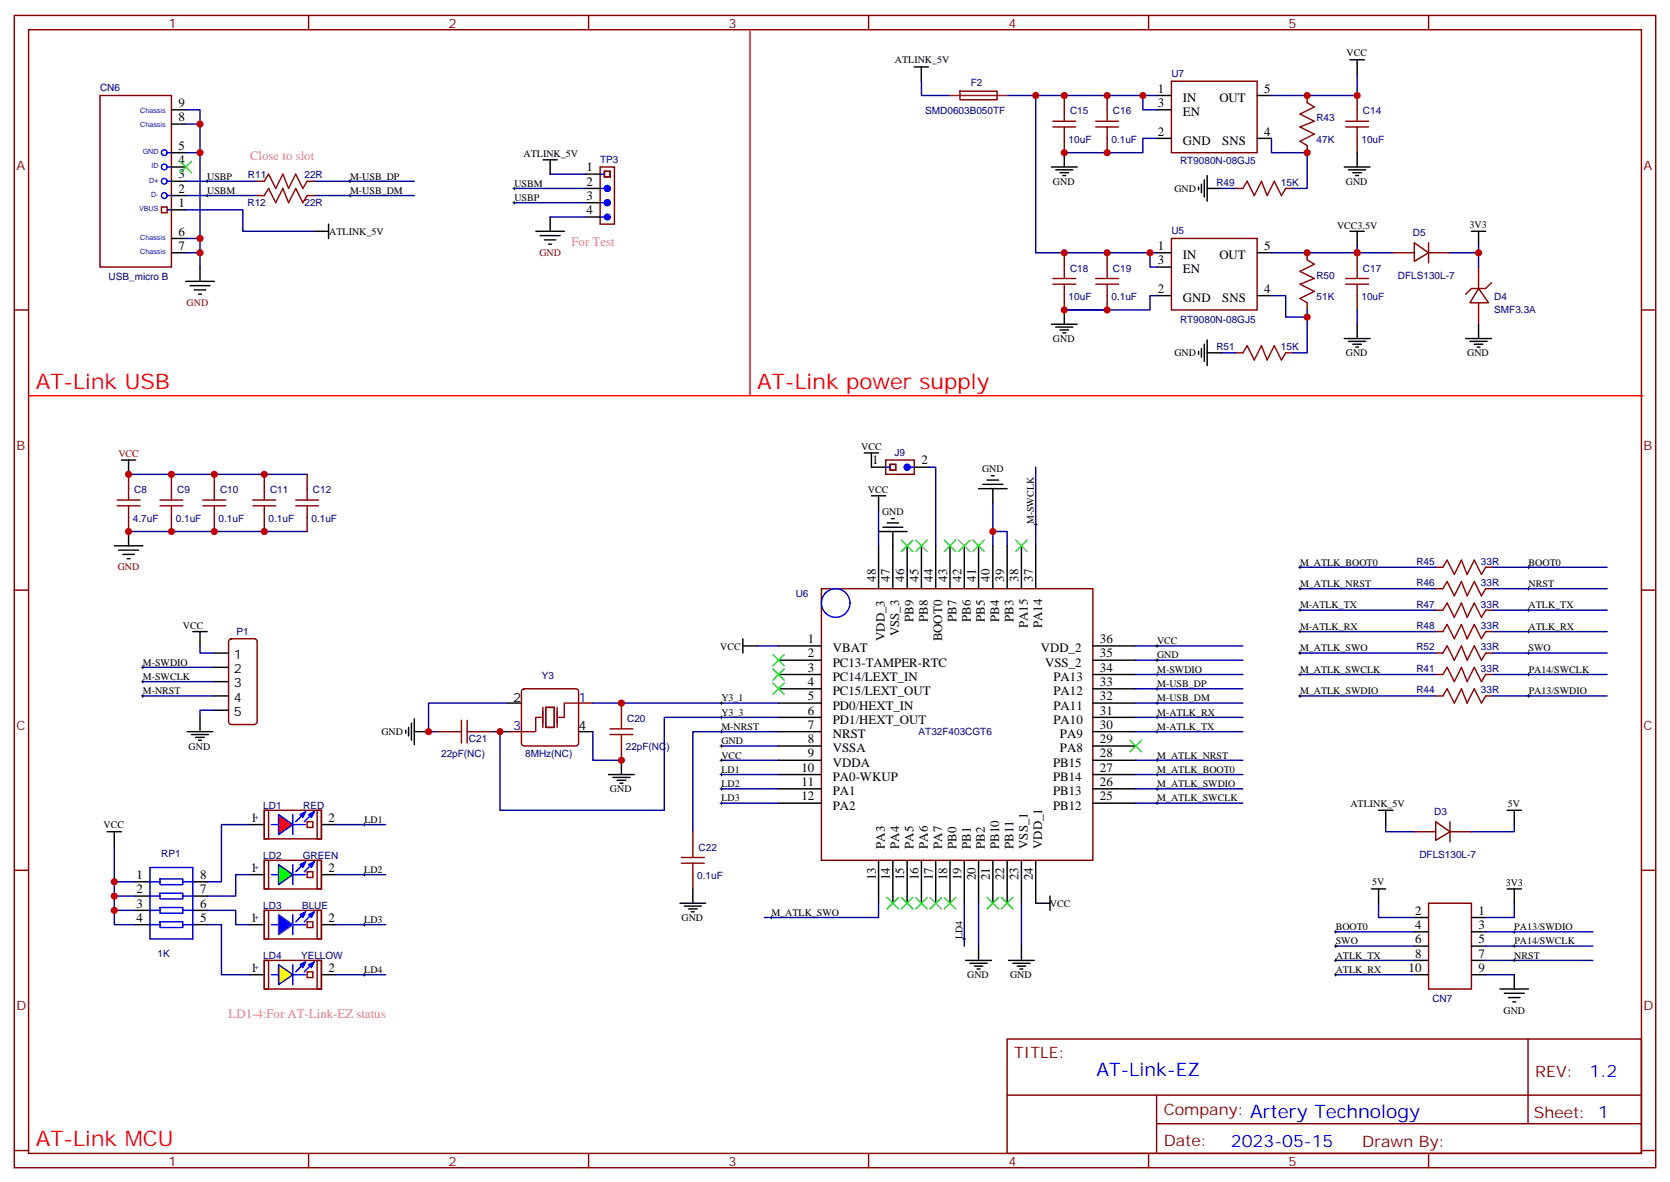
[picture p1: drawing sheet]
<svg xmlns="http://www.w3.org/2000/svg" width="412mm" height="292mm" viewBox="0 0 412 292" stroke-linecap="round" stroke-linejoin="round" font-family="sans-serif">
<g fill="none" stroke="#870000" stroke-width=".35">
<path d="M3.5 3.8h405.4v284.3h-405.4zM7.1 7.3h398.2v277.3h-398.2zM76.2 3.8v3.5M145.3 3.8v3.5M214.5 3.8v3.5M283.6 3.8v3.5M352.8 3.8v3.5M3.5 76.5h3.6M405.3 76.5h3.6M3.5 145.6h3.6M405.3 145.6h3.6M3.5 214.8h3.6"/>
<path d="M405.3 214.8h3.6M248.7 256.4h156.6v28.2h-156.6zM377.3 256.4v20.9M248.7 270.2h156.5M285.6 277.3h119.6M285.6 270.2v14.2M3.5 283.9h3.6M76.2 284.6v3.5M145.3 284.6v3.5M214.5 284.6v3.5M283.6 284.6v3.5M352.8 284.6v3.5"/>
<path d="M405.3 283.9h3.6"/>
</g>
<path d="M67 228.2h1.8M72.3 225.7v4.9M72.3 228.2h3.2" fill="none" stroke="#00f" stroke-width=".35"/>
<path d="M68.8 225.7l3.5 2.5-3.5 2.4z" fill="#00f" stroke="#1254cc" stroke-width=".35"/>
<g fill="#00f" stroke="#00f" stroke-width=".35">
<path d="M76.2 225.7l1.4-.7-.7 1.4z"/>
<path d="M74.1 225.7l1.4-.7-.7 1.4z"/>
<circle cx="150" cy="53.6" r=".71"/>
<circle cx="150" cy="46.5" r=".71"/>
<circle cx="150" cy="50" r=".71"/>
</g>
<g fill="none" stroke="#00f" stroke-width=".35">
<path d="M41.3 37.7h1M41.3 41.2h1M41.3 44.7h1M41.3 48.3h1M41.3 51.8h1M148.2 43h1.1M148.2 46.5h1.1M148.2 50h1.1M148.2 53.6h1.1M72.3 238.1v4.9M75.1 225.4l-2.1 2.1M77.3 225.4l-2.2 2.1"/>
<path d="M67 240.5h1.8M72.3 240.5h3.2"/>
<circle cx="40.6" cy="37.7" r=".71"/>
<circle cx="40.6" cy="44.7" r=".71"/>
<circle cx="40.6" cy="48.3" r=".71"/>
<circle cx="40.6" cy="41.2" r=".71"/>
<circle cx="150" cy="50" r=".71"/>
<circle cx="150" cy="46.5" r=".71"/>
<circle cx="206.4" cy="148.8" r="3.5"/>
</g>
<path d="M24.7 23.6h17.6v42.3h-17.6zM289.3 20h21.1v17.7h-21.1zM39.9 51.1h1.4v1.4h-1.4zM148.2 41.2h3.5v14.1h-3.5zM149.3 42.3h1.4v1.4h-1.4zM289.3 58.8h21.1v17.7h-21.1zM202.8 145.3h67.1v67h-67.1zM65.3 224.6h14.1v7.1h-14.1zM65.3 224.6h1v7.1h-1zM75.8 227.5h1.5v1.4h-1.5zM78.3 224.6h1.1v7.1h-1.1zM352.8 222.9h10.6v21.2h-10.6z" fill="none" stroke="#800000" stroke-width=".35"/>
<g fill="none" stroke="#000" stroke-width=".35">
<path d="M42.3 27.1h3.6M42.3 30.6h3.6M42.3 37.7h3.6M285.8 23.6h3.5M285.8 34.1h3.5M285.8 27.1h3.5M310.4 23.6h3.6M310.4 34.1h3.6M42.3 58.8h3.6M42.3 51.8h3.6M42.3 48.3h3.6M42.3 44.7h3.6"/>
<path d="M42.3 41.2h3.6M144.6 43h3.6M144.6 46.5h3.6M144.6 50h3.6M144.6 53.6h3.6M42.3 62.4h3.6M285.8 62.4h3.5M285.8 73h3.5M285.8 65.9h3.5M310.4 62.4h3.6M310.4 73h3.6M217 134.7v10.6"/>
<path d="M220.5 134.7v10.6M224 134.7v10.6M227.5 134.7v10.6M231.1 134.7v10.6M234.6 134.7v10.6M238.1 134.7v10.6M241.7 134.7v10.6M245.2 134.7v10.6M248.7 134.7v10.6M252.2 134.7v10.6M255.8 134.7v10.6M192.3 159.4h10.5"/>
<path d="M269.9 159.4h10.6M192.3 162.9h10.5M192.3 166.4h10.5M192.3 170h10.5M192.3 173.5h10.5M192.3 177h10.5M269.9 162.9h10.6M269.9 166.4h10.6M269.9 170h10.6M269.9 173.5h10.6M269.9 177h10.6M192.3 180.6h10.5"/>
<path d="M192.3 184.1h10.5M192.3 187.6h10.5M192.3 191.1h10.5M192.3 194.7h10.5M192.3 198.2h10.5M269.9 180.6h10.6M269.9 184.1h10.6M269.9 187.6h10.6M269.9 191.1h10.6M269.9 194.7h10.6M269.9 198.2h10.6M217 212.3v10.6"/>
<path d="M220.5 212.3v10.6M224 212.3v10.6M227.5 212.3v10.6M231.1 212.3v10.6M234.6 212.3v10.6M238.1 212.3v10.6M241.7 212.3v10.6M245.2 212.3v10.6M248.7 212.3v10.6M252.2 212.3v10.6M255.8 212.3v10.6M61.7 228.2h3.6"/>
<path d="M79.4 228.2h3.5M349.2 226.4h3.6M349.2 229.9h3.6M349.2 233.5h3.6M349.2 237h3.6M363.4 226.4h3.5M363.4 229.9h3.5M363.4 233.5h3.5M363.4 237h3.5M349.2 240.5h3.6M363.4 240.5h3.5"/>
</g>
<path d="M68.8 238.1l3.5 2.4-3.5 2.5z" fill="#ff0" stroke="#0000bf" stroke-width=".35"/>
<g fill="#00f" stroke="#00f" stroke-width=".35">
<path d="M76.2 238.1l1.4-.8-.7 1.5z"/>
<path d="M74.1 238.1l1.4-.8-.7 1.5z"/>
</g>
<path d="M67 215.8h1.8M72.3 213.4v4.9M72.3 215.8h3.2M75.1 237.7l-2.1 2.1M77.3 237.7l-2.2 2.1" fill="none" stroke="#00f" stroke-width=".35"/>
<path d="M65.3 237h14.1v7.1h-14.1zM65.3 237h1v7.1h-1zM75.8 239.8h1.5v1.4h-1.5zM78.3 237h1.1v7.1h-1.1z" fill="none" stroke="#800000" stroke-width=".35"/>
<path d="M61.7 240.5h3.6M79.4 240.5h3.5" fill="none" stroke="#000" stroke-width=".35"/>
<path d="M68.8 213.4l3.5 2.4-3.5 2.5z" fill="#0f0" stroke="#0000bf" stroke-width=".35"/>
<g fill="#00f" stroke="#00f" stroke-width=".35">
<path d="M76.2 213.4l1.4-.7-.7 1.4z"/>
<path d="M74.1 213.4l1.4-.7-.7 1.4z"/>
</g>
<path d="M67 203.5h1.8M72.3 201v5M72.3 203.5h3.2M75.1 213l-2.1 2.1M77.3 213l-2.2 2.1" fill="none" stroke="#00f" stroke-width=".35"/>
<path d="M65.3 212.3h14.1v7.1h-14.1zM65.3 212.3h1v7.1h-1zM75.8 215.1h1.5v1.4h-1.5zM78.3 212.3h1.1v7.1h-1.1z" fill="none" stroke="#800000" stroke-width=".35"/>
<path d="M61.7 215.8h3.6M79.4 215.8h3.5" fill="none" stroke="#000" stroke-width=".35"/>
<path d="M68.8 201l3.5 2.5-3.5 2.5z" fill="#f00" stroke="#00f" stroke-width=".35"/>
<g fill="#00f" stroke="#00f" stroke-width=".35">
<path d="M76.2 201l1.4-.7-.7 1.4z"/>
<path d="M74.1 201l1.4-.7-.7 1.4z"/>
<circle cx="224" cy="115.3" r=".71"/>
</g>
<g fill="none" stroke="#00f" stroke-width=".35">
<path d="M218.7 115.3h1.1M224.7 115.3h1.1M37 214.1h10.6v17.6h-10.6zM37 217.6h2.5M39.5 216.9h5.7v1.4h-5.7zM45.2 217.6h2.4M75.1 200.7l-2.1 2.1M77.3 200.7l-2.2 2.1M37 221.1h2.5M37 224.6h2.5M37 228.2h2.5M39.5 220.4h5.7v1.4h-5.7z"/>
<path d="M39.5 223.9h5.7v1.5h-5.7zM39.5 227.5h5.7v1.4h-5.7zM45.2 221.1h2.4M45.2 224.6h2.4M45.2 228.2h2.4"/>
<circle cx="224" cy="115.3" r=".71"/>
</g>
<path d="M218.7 113.5h7.1v3.6h-7.1zM219.8 114.6h1.4v1.4h-1.4zM65.3 200h14.1v7h-14.1zM65.3 200h1v7h-1zM78.3 200h1.1v7h-1.1zM75.8 202.8h1.5v1.4h-1.5z" fill="none" stroke="#800000" stroke-width=".35"/>
<g fill="none" stroke="#000" stroke-width=".35">
<path d="M225.7 16.5h3.6M227.5 16.5v3.5M333.4 14.7h3.5M335.1 14.7v3.6M134.1 39.4h3.5M135.9 39.4v3.6M262.8 37.7v3.5M335.1 37.7v3.5M77.6 57.1h3.5M81.1 55.3v3.5M132.3 57.1h7.1M133.4 58.1h4.9"/>
<path d="M134.4 59.2h2.9M135.9 53.6v3.5M259.6 41.2h6.4M260.7 41.9h4.2M261.8 42.6h2.1M262.5 43.3h.7M296 46.1v.7M296.7 45.4v2.2M297.4 44.4v4.2M298.1 46.5h3.5M298.1 43.3v6.4M332 41.2h6.3"/>
<path d="M333 41.9h4.3M333.4 57.1h3.5M334.1 42.6h2.1M334.8 43.3h.7M335.1 57.1v3.5M363.4 57.1h3.5M365.1 57.1v3.5M45.9 69.4h7M46.9 70.5h5M48 71.5h2.8M49 72.6h.7M49.4 65.9v3.5"/>
<path d="M135.5 60.3h.7M262.8 76.5v3.5M259.6 80h6.4M260.7 80.7h4.2M261.8 81.4h2.1M262.5 82.1h.7M296 86.7v.7M296.7 86v2.1M297.4 84.9v4.3M298.1 83.9v6.3M298.1 87.1h3.5M332 83.5h6.3"/>
<path d="M333 84.2h4.3M334.1 84.9h2.1M334.8 85.7h.7M335.1 80v3.5M361.9 83.5h6.4M363 84.2h4.2M364.1 84.9h2.1M364.8 85.7h.7M365.1 80v3.5M30 113.5h3.5M31.7 113.5v3.6M213.4 111.8h3.6"/>
<path d="M215.2 111.8v3.5h3.5M225.8 115.3h3.5M242.7 119.5h4.9M243.8 118.5h2.8M244.8 117.4h.7M28.2 134.7h7.1M29.3 135.7h4.9M30.3 136.8h2.9M31.4 137.9h.7M31.7 131.2v3.5M215.2 122.3h3.5M217 131.2h7"/>
<path d="M217 122.3v3.6M218 130.1h5M219.1 129h2.8M220.1 128h.7M220.5 131.2v3.5M241.6 120.6h7.1M245.2 120.6v3.5M47.6 155.9h3.6M49.4 155.9v3.5M183.4 159.4h3.6M183.4 157.6v3.5M49.4 177v3.6"/>
<path d="M52.9 161.1h3.5M52.9 164.7h3.5M52.9 168.2h3.5M52.9 171.7h3.5M52.9 175.3h3.5M100.9 179.5v2.1M101.6 178.4v4.3M102.3 177.4v6.3M125.2 173.5h3.6M46.2 180.6h6.4M47.3 181.3h4.2M48.3 182h2.1"/>
<path d="M49 182.7h.7M100.2 180.2v.7M102.3 180.6h3.5M142.9 180.6h3.5M150.3 191.1h6.3M151.3 191.8h4.3M152.4 192.5h2.1M153.1 193.3h.7M153.5 187.6v3.5M340.4 200h3.6M342.2 200v3.5M372.2 200h3.5"/>
<path d="M373.9 200v3.5M26.5 205.2h3.5M28.2 205.2v3.6M33.5 217.6h3.5M47.6 217.6h3.6M61.7 203.5h3.6M79.4 203.5h3.5M171.1 219.4v3.5M338.7 219.4h3.5M340.4 219.4v3.5M372.2 219.4h3.5M373.9 219.4v3.5"/>
<path d="M33.5 221.1h3.5M33.5 224.6h3.5M33.5 228.2h3.5M47.6 221.1h3.6M47.6 224.6h3.6M47.6 228.2h3.6M167.9 222.9h6.4M169 223.6h4.2M170 224.3h2.2M170.7 225h.7M238.5 237h6.3M239.5 237.7h4.3"/>
<path d="M240.6 238.4h2.1M241.3 239.1h.7M241.7 233.5v3.5M249.1 237h6.3M250.1 237.7h4.3M251.2 238.4h2.1M251.9 239.1h.7M252.2 233.5v3.5M255.8 222.9h3.5M259.3 221.1v3.5M370.4 244.1h7.1M371.5 245.1h4.9"/>
<path d="M372.5 246.2h2.9M373.6 247.2h.7M373.9 240.5v3.6"/>
</g>
<g fill="none" stroke="#000" stroke-width=".25">
<path d="M50.8 44.7h.7M50.8 48.3h.7M51.2 44.4v.7M51.2 47.9v.7M86.1 44.7h.7M86.1 48.3h.7M86.4 44.4v.7M86.4 47.9v.7M126.6 46.5h.8M126.6 50h.8M127 46.1v.7M127 49.7v.7"/>
<path d="M255.4 129.4h.7M255.8 129v.8M320.7 140h.7M321 139.6v.7M377.1 140h.7M377.5 139.6v.7M285.4 159.4h.7M285.8 159v.7M320.7 145.3h.7M320.7 150.6h.7M320.7 155.9h.7M321 144.9v.7"/>
<path d="M321 150.2v.7M321 155.5v.7M377.1 145.3h.7M377.1 150.6h.7M377.1 155.9h.7M377.5 144.9v.7M377.5 150.2v.7M377.5 155.5v.7M34.9 171.7h.7M34.9 164.7h.7M34.9 168.2h.7M35.3 164.3v.7"/>
<path d="M35.3 167.9v.7M35.3 171.4v.7M177.8 177h.7M177.8 173.5h.7M178.2 173.1v.7M178.2 176.7v.7M285.4 166.4h.7M285.4 177h.7M285.4 173.5h.7M285.4 170h.7M285.4 162.9h.7M285.8 162.6v.7"/>
<path d="M285.8 166.1v.7M285.8 169.6v.7M285.8 173.1v.7M285.8 176.7v.7M320.7 161.1h.7M320.7 171.7h.7M320.7 166.4h.7M321 160.8v.7M321 166.1v.7M321 171.4v.7M377.1 161.1h.7M377.1 171.7h.7"/>
<path d="M377.1 166.4h.7M377.5 160.8v.7M377.5 166.1v.7M377.5 171.4v.7M177.8 198.2h.7M177.8 194.7h.7M177.8 191.1h.7M177.8 180.6h.7M177.8 187.6h.7M177.8 184.1h.7M178.2 180.2v.7M178.2 183.7v.7"/>
<path d="M178.2 187.3v.7M178.2 190.8v.7M178.2 194.3v.7M178.2 197.8v.7M285.4 198.2h.7M285.4 194.7h.7M285.4 191.1h.7M285.4 180.6h.7M285.4 187.6h.7M285.8 180.2v.7M285.8 187.3v.7M285.8 190.8v.7"/>
<path d="M285.8 194.3v.7M285.8 197.8v.7M89.6 215.8h.7M89.6 203.5h.7M90 203.1v.7M90 215.5v.7M89.6 228.2h.7M90 227.8v.7M190.1 226.4h.8M190.5 226.1v.7M237.8 231.7h.7M238.1 231.4v.7"/>
<path d="M329.5 229.9h.7M329.5 233.5h.7M329.5 237h.7M329.8 229.6v.7M329.8 233.1v.7M329.8 236.6v.7M373.6 229.9h.7M373.6 233.5h.7M373.6 237h.7M373.9 229.6v.7M373.9 233.1v.7M373.9 236.6v.7"/>
<path d="M89.6 240.5h.7M90 240.2v.7M329.5 240.5h.7M329.8 240.2v.7"/>
</g>
<g fill="none" stroke="#009" stroke-width=".35">
<path d="M335.1 18.3v5.3h-21.1M45.9 27.1h3.5v38.8M45.9 30.6h3.5M45.9 37.7h3.5M227.5 20v3.6h7.1M248.7 23.6h7.1M282.2 23.6v3.5h3.6M285.8 34.1h-3.6v3.6h-19.4M285.8 23.6h-30v38.8h30M314 34.1v3.6h8.8v8.8h-3.5M45.9 51.8h14.1v5.3h17.6M45.9 44.7h17.6"/>
<path d="M45.9 48.3h17.6M45.9 58.8h3.5M77.6 44.7h24.7M77.6 48.3h24.7M127 46.5h17.6M127 50h17.6M135.8 43h8.8M135.8 53.6h8.8M301.6 46.5h3.6M45.9 62.4h3.5M284 62.4v3.5h1.8M285.8 73h-1.8v3.5h-21.2h10.6"/>
<path d="M314 73h3.5v5.2h5.3v-1.7M314 62.4h30M322.8 78.2v8.9h-3.5M335.1 60.6v1.8M335.1 76.5v3.5M358.1 62.4h7v3.5M365.1 60.6v1.8M301.6 87.1h3.6M31.7 117.1h44.1M229.3 115.3h1.8v19.4M255.8 115.3v19.4M31.7 131.2h44.1"/>
<path d="M217 125.9v8.8M245.2 131.2h3.5v3.5M245.2 124.1v10.6M321 140h33.5M368.7 140h28.2M49.4 159.4v1.7h3.5M187 159.4h5.3M280.5 159.4h26.4M321 145.3h33.5M321 150.6h33.5M321 155.9h33.5M368.7 145.3h28.2"/>
<path d="M368.7 150.6h28.2M368.7 155.9h28.2M35.3 164.7h17.6M35.3 168.2h17.6M35.3 171.7h17.6M52.9 175.3h-3.5v1.7M125.2 173.5h-19.4v7.1h1.8M146.4 173.5h45.9M192.3 177h-28.3v23h-40.5v-19.4M280.5 173.5h26.4M280.5 166.4h26.4M280.5 170h26.4"/>
<path d="M280.5 177h26.4M280.5 162.9h26.4M321 166.4h33.5M321 161.1h33.5M321 171.7h33.5M368.7 166.4h28.2M368.7 161.1h28.2M368.7 171.7h28.2M146.4 180.6v7h7.1M178.2 184.1h14.1M178.2 187.6h14.1M178.2 191.1h14.1"/>
<path d="M178.2 194.7h14.1M178.2 198.2h14.1M192.3 180.6h-21.2v24.6M280.5 187.6h26.4M280.5 191.1h26.4M280.5 194.7h26.4M280.5 198.2h26.4M280.5 180.6h26.4M28.2 208.8v19.4h5.3M28.2 217.6h5.3M61.7 203.5h-7v14.1h-3.5M61.7 215.8h-3.5v5.3h-7"/>
<path d="M82.9 203.5h12.3M82.9 215.8h12.3M342.2 203.5v1.7h7M373.9 203.5v1.7h-10.5M28.2 224.6h5.3M28.2 221.1h5.3M51.2 224.6h7v3.6h3.5M51.2 228.2h3.5v12.3h7M82.9 228.2h12.3M217 222.9v3.5h-28.3M238.1 222.9v10.6M241.7 222.9v10.6"/>
<path d="M252.2 222.9v10.6M329.8 229.9h19.4M329.8 233.5h19.4M329.8 237h19.4M340.4 222.9v3.5h8.8M366.9 229.9h26.4M366.9 233.5h26.4M366.9 237h26.4M373.9 222.9v3.5h-7M82.9 240.5h12.3M329.8 240.5h19.4M366.9 240.5h7"/>
</g>
<g fill="none" stroke="#a10000" stroke-width=".35">
<path d="M260 29.9h5.6M260 31.3h5.6M262.8 27.1v2.8M262.8 31.3v2.8M270.6 29.9h5.6M270.6 31.3h5.6M273.4 27.1v2.8M273.4 31.3v2.8M322.8 25.3l1.8 1.1-3.6 1.8 3.6 1.7-3.6 1.4 3.6 1.8-3.6 1.8 1.8 1M332.3 29.9h5.7M332.3 31.3h5.7M335.1 27.1v2.8"/>
<path d="M335.1 31.3v2.8M65.3 44.7l1-1.7 1.8 3.5 1.7-3.5 1.5 3.5 1.7-3.5 1.8 3.5 1-1.8M65.3 48.3l1-1.8 1.8 3.5 1.7-3.5 1.5 3.5 1.7-3.5 1.8 3.5 1-1.7M306.9 46.5l1.1-1.8 1.7 3.6 1.8-3.6 1.4 3.6 1.8-3.6 1.7 3.6 1.1-1.8M260 68.7h5.6M260 70.1h5.6M262.8 65.9v2.8M262.8 70.1v2.9M270.6 68.7h5.6M270.6 70.1h5.6M273.4 65.9v2.8M273.4 70.1v2.9"/>
<path d="M322.8 64.1l1.8 1.1-3.6 1.8 3.6 1.7-3.6 1.4 3.6 1.8-3.6 1.8 1.8 1M332.3 68.7h5.7M332.3 70.1h5.7M335.1 65.9v2.8M335.1 70.1v2.9M306.9 87.1l1.1-1.8 1.7 3.5 1.8-3.5 1.4 3.5 1.8-3.5 1.7 3.5 1.1-1.7M28.9 123.4h5.7M28.9 124.8h5.7M31.7 120.6v2.8M31.7 124.8v2.8M39.5 123.4h5.7M39.5 124.8h5.7"/>
<path d="M42.3 120.6v2.8M42.3 124.8v2.8M50.1 123.4h5.6M50.1 124.8h5.6M52.9 120.6v2.8M52.9 124.8v2.8M62.4 123.4h5.7M62.4 124.8h5.7M65.3 120.6v2.8M65.3 124.8v2.8M73 123.4h5.7M73 124.8h5.7"/>
<path d="M75.8 120.6v2.8M75.8 124.8v2.8M356.3 140l1.1-1.8 1.7 3.5 1.8-3.5 1.4 3.5 1.8-3.5 1.7 3.5 1.1-1.7M356.3 145.3l1.1-1.8 1.7 3.5 1.8-3.5 1.4 3.5 1.8-3.5 1.7 3.5 1.1-1.7M356.3 150.6l1.1-1.8 1.7 3.5 1.8-3.5 1.4 3.5 1.8-3.5 1.7 3.5 1.1-1.7M356.3 155.9l1.1-1.8 1.7 3.5 1.8-3.5 1.4 3.5 1.8-3.5 1.7 3.5 1.1-1.7M113.9 177.7v5.7M115.4 177.7v5.7M150.6 179.8h5.7M153.5 177v2.8M356.3 161.1l1.1-1.7 1.7 3.5 1.8-3.5 1.4 3.5 1.8-3.5 1.7 3.5 1.1-1.8M356.3 166.4l1.1-1.7 1.7 3.5 1.8-3.5 1.4 3.5 1.8-3.5 1.7 3.5 1.1-1.8"/>
<path d="M356.3 171.7l1.1-1.7 1.7 3.5 1.8-3.5 1.4 3.5 1.8-3.5 1.7 3.5 1.1-1.8M111.1 180.6h2.8M115.4 180.6h2.8M150.6 181.3h5.7M153.5 181.3v2.8M168.3 211.6h5.6M168.3 213h5.6M171.1 208.8v2.8M171.1 213v2.8"/>
</g>
<g fill="none" stroke="#870000" stroke-width=".35">
<path d="M237.1 22.5h9.1v2.1h-9.1zM262.8 23.6v3.5M262.8 34.1v3.6M273.4 23.6v3.5M273.4 34.1v3.6M322.8 23.6v1.7M322.8 35.9v1.8M335.1 23.6v3.5M335.1 34.1v3.6M63.5 44.7h1.8M63.5 48.3h1.8M75.8 44.7h1.8"/>
<path d="M75.8 48.3h1.8M305.2 46.5h1.7M317.5 46.5h1.8M349.2 59.9l3.6 2.5-3.6 2.1zM352.8 59.9v4.9M262.8 62.4v3.5M262.8 73v3.5M273.4 62.4v3.5M273.4 73v3.5M322.8 62.4v1.7M322.8 74.7v1.8M335.1 62.4v3.5"/>
<path d="M335.1 73v3.5M344 62.4h5.2M352.8 62.4h5.3M365.1 71.2l2.5 3.5h-4.6zM365.1 65.9v5.3M365.1 74.7v5.3M368.3 69.8l-1.4 1.4h-3.5l-1.5 1.4M305.2 87.1h1.7M317.5 87.1h1.8M31.7 117.1v3.5M42.3 117.1v3.5M52.9 117.1v3.5"/>
<path d="M65.3 117.1v3.5M75.8 117.1v3.5M31.7 127.6v3.6M42.3 127.6v3.6M52.9 127.6v3.6M65.3 127.6v3.6M75.8 127.6v3.6M354.5 140h1.8M366.9 140h1.8M56.7 157.8l.4-.2h5.7a.71 .71 0 0 1 .7 .7v19.8a.76 .76 0 0 1-.7 .7h-5.7a.76 .76 0 0 1-.7-.7v-19.8zM354.5 145.3h1.8M354.5 150.6h1.8"/>
<path d="M354.5 155.9h1.8M366.9 145.3h1.8M366.9 150.6h1.8M366.9 155.9h1.8M129 170.2l.5-.2h12.7a.71 .71 0 0 1 .7 .7v12.7a.76 .76 0 0 1-.7 .7h-12.7a.76 .76 0 0 1-.7-.7v-12.7zM142.9 173.5h3.5M153.5 173.5v3.5M354.5 161.1h1.8M354.5 166.4h1.8M354.5 171.7h1.8M366.9 161.1h1.8M366.9 166.4h1.8"/>
<path d="M366.9 171.7h1.8M107.6 180.6h3.5M118.2 180.6h3.5M125.2 180.6h3.6M153.5 184.1v3.5M171.1 205.2v3.6M171.1 215.8v3.6M349.2 205.2h5.3M354.5 202.8l3.6 2.4-3.6 2.2zM358.1 205.2h5.3M358.1 202.8v4.9"/>
</g>
<path d="M234.6 23.6h14.1" fill="none" stroke="#8c2424" stroke-width=".35"/>
<path d="M133.7 177h-1.4v3.6h-3.5M134.1 174.6v4.9M134.8 174.6h2.1v4.9h-2.1zM137.6 174.6v4.9M142.9 173.5h-3.6v3.5h-1.4" fill="none" stroke="#870012" stroke-width=".35"/>
<path d="M185.2 7.7v89.9M7.1 97.6h398.6" fill="none" stroke="#f00" stroke-width=".35"/>
<g fill="none" stroke="#3c3" stroke-width=".35">
<path d="M44.4 39.8l2.9 2.8M47.3 39.8l-2.9 2.8M222.6 133.3l2.8 2.8M225.4 133.3l-2.8 2.8M226.1 133.3l2.9 2.8M229 133.3l-2.9 2.8M233.2 133.3l2.8 2.8M236 133.3l-2.8 2.8M236.7 133.3l2.8 2.8M239.5 133.3l-2.8 2.8M240.2 133.3l2.9 2.8M243.1 133.3l-2.9 2.8"/>
<path d="M250.8 133.3l2.8 2.8M253.6 133.3l-2.8 2.8M190.9 161.5l2.8 2.8M190.9 165l2.8 2.9M190.9 168.6l2.8 2.8M193.7 168.6l-2.8 2.8M193.7 165l-2.8 2.9M193.7 161.5l-2.8 2.8M279 182.7l2.9 2.8M281.9 182.7l-2.9 2.8M219.1 221.5l2.8 2.8M221.9 221.5l-2.8 2.8"/>
<path d="M222.6 221.5l2.8 2.8M225.4 221.5l-2.8 2.8M226.1 221.5l2.9 2.8M229 221.5l-2.9 2.8M229.7 221.5l2.8 2.8M232.5 221.5l-2.8 2.8M233.2 221.5l2.8 2.8M236 221.5l-2.8 2.8M243.8 221.5l2.8 2.8M246.6 221.5l-2.8 2.8M247.3 221.5l2.8 2.8M250.1 221.5l-2.8 2.8"/>
</g>
<path d="M121.7 180.6h3.5" fill="none" stroke="#006" stroke-width=".35"/>
<g fill="#c00">
<circle cx="49.4" cy="58.8" r=".88"/>
<circle cx="49.4" cy="62.4" r=".88"/>
<circle cx="49.4" cy="37.7" r=".88"/>
<circle cx="49.4" cy="30.6" r=".88"/>
<circle cx="282.2" cy="23.6" r=".88"/>
<circle cx="31.8" cy="117.1" r=".88"/>
<circle cx="31.8" cy="131.2" r=".88"/>
<circle cx="42.3" cy="117.1" r=".88"/>
<circle cx="42.3" cy="131.2" r=".88"/>
<circle cx="52.9" cy="117.1" r=".88"/>
<circle cx="52.9" cy="131.2" r=".88"/>
<circle cx="65.3" cy="117.1" r=".88"/>
<circle cx="65.3" cy="131.2" r=".88"/>
<circle cx="262.8" cy="37.7" r=".88"/>
<circle cx="273.4" cy="23.6" r=".88"/>
<circle cx="273.4" cy="37.7" r=".88"/>
<circle cx="335.1" cy="23.6" r=".88"/>
<circle cx="322.8" cy="23.6" r=".88"/>
<circle cx="322.8" cy="37.7" r=".88"/>
<circle cx="284" cy="62.4" r=".88"/>
<circle cx="273.4" cy="76.5" r=".88"/>
<circle cx="273.4" cy="62.4" r=".88"/>
<circle cx="262.8" cy="23.6" r=".88"/>
<circle cx="262.8" cy="62.4" r=".88"/>
<circle cx="262.8" cy="76.5" r=".88"/>
<circle cx="335.1" cy="62.4" r=".88"/>
<circle cx="322.8" cy="62.4" r=".88"/>
<circle cx="322.8" cy="78.2" r=".88"/>
<circle cx="255.8" cy="23.6" r=".88"/>
<circle cx="28.2" cy="224.6" r=".88"/>
<circle cx="28.2" cy="221.1" r=".88"/>
<circle cx="28.2" cy="217.6" r=".88"/>
<circle cx="245.2" cy="131.2" r=".88"/>
<circle cx="153.5" cy="173.5" r=".88"/>
<circle cx="153.5" cy="187.6" r=".88"/>
<circle cx="105.8" cy="180.6" r=".88"/>
<circle cx="365.1" cy="62.4" r=".88"/>
<circle cx="123.5" cy="180.6" r=".88"/>
</g>
<g font-size="5.3" fill="#f00">
<text x="8.8" y="95.9">AT-Link USB</text>
<text x="187" y="95.9">AT-Link power supply</text>
<text x="8.8" y="282.9">AT-Link MCU</text>
</g>
<g font-size="4.6" fill="#00f">
<text x="270.8" y="265.4">AT-Link-EZ</text>
<text x="308.7" y="275.8">Artery Technology</text>
</g>
<g font-size="4.2" fill="#00f">
<text x="392.5" y="265.7">1.2</text>
<text x="304" y="283">2023-05-15</text>
</g>
<g font-size="3.9" fill="#800">
<text x="250.5" y="261">TITLE:</text>
<text x="379.1" y="265.7">REV:</text>
<text x="287.4" y="275.2">Company:</text>
<text x="378.7" y="275.8">Sheet: 1</text>
<text x="287.4" y="282.9">Date:</text>
<text x="336.4" y="282.9">Drawn By:</text>
</g>
<g font-size="3.2" fill="#800">
<text x="41.6" y="6.8">1</text>
<text x="110.8" y="6.8">2</text>
<text x="179.9" y="6.8">3</text>
<text x="249.1" y="6.8">4</text>
<text x="318.2" y="6.8">5</text>
<text x="4.1" y="41.9">A</text>
<text x="405.9" y="41.9">A</text>
<text x="4.1" y="111.1">B</text>
<text x="405.9" y="111.1">B</text>
<text x="4.1" y="180.2">C</text>
<text x="405.9" y="180.2">C</text>
<text x="4.1" y="249.3">D</text>
<text x="405.9" y="249.3">D</text>
<text x="41.6" y="287.6">1</text>
<text x="110.8" y="287.6">2</text>
<text x="179.9" y="287.6">3</text>
<text x="249.1" y="287.6">4</text>
<text x="318.2" y="287.6">5</text>
</g>
<g font-size="3.2">
<text x="285.9" y="22.9">1</text>
<text x="312.2" y="22.9">5</text>
<text x="44.1" y="29.9">8</text>
<text x="44.1" y="26.4">9</text>
<text x="285.9" y="26.4">3</text>
<text x="292.1" y="25.2">IN</text>
<text x="292.1" y="28.7">EN</text>
<text x="301.1" y="25.2">OUT</text>
<text x="285.9" y="33.4">2</text>
<text x="292.1" y="35.7">GND</text>
<text x="301.8" y="35.7">SNS</text>
<text x="312.2" y="33.4">4</text>
<text x="44.1" y="37">5</text>
<text x="44.1" y="40.5">4</text>
<text x="44.1" y="47.6">2</text>
<text x="44.1" y="44">3</text>
<text x="144.9" y="42.3">1</text>
<text x="144.9" y="45.8">2</text>
<text x="44.1" y="51.1">1</text>
<text x="144.9" y="49.3">3</text>
<text x="144.9" y="52.8">4</text>
<text x="44.1" y="58.1">6</text>
<text x="44.1" y="61.7">7</text>
<text x="285.9" y="61.7">1</text>
<text x="285.9" y="65.2">3</text>
<text x="292.1" y="64">IN</text>
<text x="301.1" y="64">OUT</text>
<text x="312.2" y="61.7">5</text>
<text x="292.1" y="67.5">EN</text>
<text x="285.9" y="72.2">2</text>
<text x="292.1" y="74.5">GND</text>
<text x="301.8" y="74.5">SNS</text>
<text x="312.2" y="72.2">4</text>
<text x="215.4" y="114.6">1</text>
<text x="227.5" y="114.6">2</text>
<text x="216.2" y="143.5" transform="rotate(-90 216.2 143.5)">48</text>
<text x="219.8" y="143.5" transform="rotate(-90 219.8 143.5)">47</text>
<text x="223.3" y="143.5" transform="rotate(-90 223.3 143.5)">46</text>
<text x="226.8" y="143.5" transform="rotate(-90 226.8 143.5)">45</text>
<text x="230.4" y="143.5" transform="rotate(-90 230.4 143.5)">44</text>
<text x="233.9" y="143.5" transform="rotate(-90 233.9 143.5)">43</text>
<text x="237.4" y="143.5" transform="rotate(-90 237.4 143.5)">42</text>
<text x="240.9" y="143.5" transform="rotate(-90 240.9 143.5)">41</text>
<text x="244.5" y="143.5" transform="rotate(-90 244.5 143.5)">40</text>
<text x="248" y="143.5" transform="rotate(-90 248 143.5)">39</text>
<text x="251.5" y="143.5" transform="rotate(-90 251.5 143.5)">38</text>
<text x="255.1" y="143.5" transform="rotate(-90 255.1 143.5)">37</text>
<text x="225.6" y="153.5" transform="rotate(-90 225.6 153.5)">PB9</text>
<text x="229.1" y="153.5" transform="rotate(-90 229.1 153.5)">PB8</text>
<text x="236.2" y="153.5" transform="rotate(-90 236.2 153.5)">PB7</text>
<text x="239.7" y="153.5" transform="rotate(-90 239.7 153.5)">PB6</text>
<text x="243.2" y="153.5" transform="rotate(-90 243.2 153.5)">PB5</text>
<text x="246.8" y="153.5" transform="rotate(-90 246.8 153.5)">PB4</text>
<text x="250.3" y="153.5" transform="rotate(-90 250.3 153.5)">PB3</text>
<text x="253.8" y="155" transform="rotate(-90 253.8 155)">PA15</text>
<text x="257.3" y="155" transform="rotate(-90 257.3 155)">PA14</text>
<text x="199.5" y="158.7">1</text>
<text x="205.7" y="161">VBAT</text>
<text x="218.5" y="158.1" transform="rotate(-90 218.5 158.1)">VDD_3</text>
<text x="222.1" y="157" transform="rotate(-90 222.1 157)">VSS_3</text>
<text x="232.7" y="158.3" transform="rotate(-90 232.7 158.3)">BOOT0</text>
<text x="257" y="161">VDD_2</text>
<text x="271.6" y="158.7">36</text>
<text x="57.7" y="162.6">1</text>
<text x="57.7" y="166.1">2</text>
<text x="199.5" y="162.2">2</text>
<text x="199.5" y="165.7">3</text>
<text x="205.7" y="164.5">PC13-TAMPER-RTC</text>
<text x="258.1" y="164.5">VSS_2</text>
<text x="271.6" y="165.7">34</text>
<text x="271.6" y="162.2">35</text>
<text x="57.7" y="169.6">3</text>
<text x="57.7" y="173.1">4</text>
<text x="126.7" y="173.1">2</text>
<text x="199.5" y="169.3">4</text>
<text x="199.5" y="172.8">5</text>
<text x="205.7" y="168">PC14/LEXT_IN</text>
<text x="205.7" y="171.6">PC15/LEXT_OUT</text>
<text x="260.2" y="168">PA13</text>
<text x="260.2" y="171.6">PA12</text>
<text x="271.6" y="169.3">33</text>
<text x="271.6" y="172.8">32</text>
<text x="57.7" y="176.7">5</text>
<text x="199.5" y="176.3">6</text>
<text x="199.5" y="179.8">7</text>
<text x="205.7" y="175.1">PD0/HEXT_IN</text>
<text x="205.7" y="178.6">PD1/HEXT_OUT</text>
<text x="260.2" y="175.1">PA11</text>
<text x="260.2" y="178.6">PA10</text>
<text x="271.6" y="179.8">30</text>
<text x="271.6" y="176.3">31</text>
<text x="142.9" y="180.2">4</text>
<text x="199.5" y="183.4">8</text>
<text x="205.7" y="182.1">NRST</text>
<text x="205.7" y="185.7">VSSA</text>
<text x="261.7" y="182.1">PA9</text>
<text x="261.7" y="185.7">PA8</text>
<text x="271.6" y="183.4">29</text>
<text x="197.9" y="190.4">10</text>
<text x="199.5" y="186.9">9</text>
<text x="205.7" y="189.2">VDDA</text>
<text x="260" y="189.2">PB15</text>
<text x="271.6" y="186.9">28</text>
<text x="271.6" y="190.4">27</text>
<text x="197.9" y="194">11</text>
<text x="197.9" y="197.5">12</text>
<text x="205.7" y="192.7">PA0-WKUP</text>
<text x="205.7" y="196.3">PA1</text>
<text x="260" y="192.7">PB14</text>
<text x="260" y="196.3">PB13</text>
<text x="271.6" y="194">26</text>
<text x="271.6" y="197.5">25</text>
<text x="61.9" y="202.8">1</text>
<text x="81.1" y="202.8">2</text>
<text x="205.7" y="199.8">PA2</text>
<text x="260" y="199.8">PB12</text>
<text x="218.5" y="209.5" transform="rotate(-90 218.5 209.5)">PA3</text>
<text x="222.1" y="209.5" transform="rotate(-90 222.1 209.5)">PA4</text>
<text x="225.6" y="209.5" transform="rotate(-90 225.6 209.5)">PA5</text>
<text x="229.1" y="209.5" transform="rotate(-90 229.1 209.5)">PA6</text>
<text x="232.7" y="209.5" transform="rotate(-90 232.7 209.5)">PA7</text>
<text x="236.2" y="209.5" transform="rotate(-90 236.2 209.5)">PB0</text>
<text x="239.7" y="209.5" transform="rotate(-90 239.7 209.5)">PB1</text>
<text x="243.2" y="209.5" transform="rotate(-90 243.2 209.5)">PB2</text>
<text x="246.8" y="209.5" transform="rotate(-90 246.8 209.5)">PB10</text>
<text x="250.3" y="209.5" transform="rotate(-90 250.3 209.5)">PB11</text>
<text x="253.8" y="209.5" transform="rotate(-90 253.8 209.5)">VSS_1</text>
<text x="257.3" y="209.5" transform="rotate(-90 257.3 209.5)">VDD_1</text>
<text x="61.9" y="215.1">1</text>
<text x="81.1" y="215.1">2</text>
<text x="33.7" y="216.9">1</text>
<text x="33.7" y="220.4">2</text>
<text x="49.4" y="216.9">8</text>
<text x="49.4" y="220.4">7</text>
<text x="216.2" y="217.2" transform="rotate(-90 216.2 217.2)">13</text>
<text x="219.8" y="217.2" transform="rotate(-90 219.8 217.2)">14</text>
<text x="223.3" y="217.2" transform="rotate(-90 223.3 217.2)">15</text>
<text x="226.8" y="217.2" transform="rotate(-90 226.8 217.2)">16</text>
<text x="230.4" y="217.2" transform="rotate(-90 230.4 217.2)">17</text>
<text x="233.9" y="217.2" transform="rotate(-90 233.9 217.2)">18</text>
<text x="237.4" y="217.2" transform="rotate(-90 237.4 217.2)">19</text>
<text x="240.9" y="217.2" transform="rotate(-90 240.9 217.2)">20</text>
<text x="244.5" y="217.2" transform="rotate(-90 244.5 217.2)">21</text>
<text x="248" y="217.2" transform="rotate(-90 248 217.2)">22</text>
<text x="251.5" y="217.2" transform="rotate(-90 251.5 217.2)">23</text>
<text x="255.1" y="217.2" transform="rotate(-90 255.1 217.2)">24</text>
<text x="33.7" y="223.9">3</text>
<text x="33.7" y="227.5">4</text>
<text x="49.4" y="223.9">6</text>
<text x="49.4" y="227.5">5</text>
<text x="61.9" y="227.5">1</text>
<text x="81.1" y="227.5">2</text>
<text x="349.4" y="225.7">2</text>
<text x="365.1" y="225.7">1</text>
<text x="349.4" y="229.2">4</text>
<text x="349.4" y="232.8">6</text>
<text x="365.1" y="229.2">3</text>
<text x="365.1" y="232.8">5</text>
<text x="61.9" y="239.8">1</text>
<text x="81.1" y="239.8">2</text>
<text x="347.8" y="239.8">10</text>
<text x="349.4" y="236.3">8</text>
<text x="365.1" y="236.3">7</text>
<text x="365.1" y="239.8">9</text>
</g>
<g font-size="3.2" fill="#f0f">
<text x="61.7" y="39.4">Close to slot</text>
<text x="141.1" y="60.6">For Test</text>
<text x="56.4" y="251.1">LD1-4:For AT-Link-EZ status</text>
</g>
<g font-size="3.2" fill="#00f">
<text x="142.9" y="173.1">1</text>
<text x="126.7" y="180.2">3</text>
</g>
<g font-size="2.5">
<text x="221" y="15.6">ATLINK_5V</text>
<text x="332.5" y="13.9">VCC</text>
<text x="129.3" y="38.8">ATLINK_5V</text>
<text x="51.2" y="44.3">USBP</text>
<text x="51.2" y="47.8">USBM</text>
<text x="86.4" y="47.8">M-USB_DM</text>
<text x="86.4" y="44.3">M-USB_DP</text>
<text x="127" y="46.1">USBM</text>
<text x="260" y="45.6">GND</text>
<text x="290" y="47.4">GND</text>
<text x="332.3" y="45.6">GND</text>
<text x="127" y="49.6">USBP</text>
<text x="81.3" y="58">ATLINK_5V</text>
<text x="330.2" y="56.4">VCC3.5V</text>
<text x="362.9" y="56.2">3V3</text>
<text x="260" y="84.4">GND</text>
<text x="290" y="87.9">GND</text>
<text x="332.3" y="87.9">GND</text>
<text x="362.3" y="87.9">GND</text>
<text x="212.7" y="111.1">VCC</text>
<text x="242.5" y="116.4">GND</text>
<text x="214.3" y="121.6">VCC</text>
<text x="217.8" y="127">GND</text>
<text x="255.3" y="129.4" transform="rotate(-90 255.3 129.4)">M-SWCLK</text>
<text x="321" y="139.6">M_ATLK_BOOT0</text>
<text x="377.5" y="139.6">BOOT0</text>
<text x="321" y="144.9">M_ATLK_NRST</text>
<text x="377.5" y="144.9">NRST</text>
<text x="45.2" y="155.2">VCC</text>
<text x="321" y="155.4">M-ATLK_RX</text>
<text x="321" y="150.1">M-ATLK_TX</text>
<text x="377.5" y="150.1">ATLK_TX</text>
<text x="377.5" y="155.4">ATLK_RX</text>
<text x="177.8" y="160.3">VCC</text>
<text x="285.7" y="159">VCC</text>
<text x="321" y="160.7">M_ATLK_SWO</text>
<text x="377.5" y="160.7">SWO</text>
<text x="35.3" y="164.3">M-SWDIO</text>
<text x="35.3" y="167.8">M-SWCLK</text>
<text x="285.7" y="162.5">GND</text>
<text x="285.7" y="166">M-SWDIO</text>
<text x="321" y="166">M_ATLK_SWCLK</text>
<text x="377.5" y="166">PA14/SWCLK</text>
<text x="35.3" y="171.3">M-NRST</text>
<text x="178.1" y="173.1">Y3_1</text>
<text x="285.7" y="173.1">M-USB_DM</text>
<text x="285.7" y="169.5">M-USB_DP</text>
<text x="321" y="171.3">M_ATLK_SWDIO</text>
<text x="377.5" y="171.3">PA13/SWDIO</text>
<text x="178.1" y="176.6">Y3_3</text>
<text x="285.7" y="176.6">M-ATLK_RX</text>
<text x="46.6" y="185">GND</text>
<text x="94.2" y="181.4">GND</text>
<text x="178.1" y="183.7">GND</text>
<text x="178.2" y="180.1">M-NRST</text>
<text x="285.7" y="180.1">M-ATLK_TX</text>
<text x="178.1" y="190.7">LD1</text>
<text x="178.1" y="187.2">VCC</text>
<text x="285.7" y="190.7">M_ATLK_BOOT0</text>
<text x="285.7" y="187.2">M_ATLK_NRST</text>
<text x="150.6" y="195.5">GND</text>
<text x="178.1" y="197.8">LD3</text>
<text x="178.1" y="194.2">LD2</text>
<text x="285.7" y="194.2">M_ATLK_SWDIO</text>
<text x="285.7" y="197.8">M_ATLK_SWCLK</text>
<text x="90" y="203.1">LD1</text>
<text x="333.5" y="199.1">ATLINK_5V</text>
<text x="372.3" y="199.1">5V</text>
<text x="25.6" y="204.4">VCC</text>
<text x="90" y="215.4">LD2</text>
<text x="338.9" y="218.5">5V</text>
<text x="371.8" y="218.7">3V3</text>
<text x="90" y="227.8">LD3</text>
<text x="168.3" y="227.3">GND</text>
<text x="190.5" y="226">M_ATLK_SWO</text>
<text x="259.3" y="223.8">VCC</text>
<text x="237.7" y="231.7" transform="rotate(-90 237.7 231.7)">LD4</text>
<text x="329.8" y="229.5">BOOT0</text>
<text x="329.8" y="233">SWO</text>
<text x="373.9" y="229.5">PA13/SWDIO</text>
<text x="374" y="233">PA14/SWCLK</text>
<text x="329.8" y="236.6">ATLK_TX</text>
<text x="373.9" y="236.6">NRST</text>
<text x="90" y="240.1">LD4</text>
<text x="238.8" y="241.4">GND</text>
<text x="249.4" y="241.4">GND</text>
<text x="329.8" y="240.1">ATLK_RX</text>
<text x="371.3" y="250.1">GND</text>
</g>
<g font-size="2.5" fill="#000080">
<text x="24.7" y="22.5">CN6</text>
<text x="239.7" y="21.2">F2</text>
<text x="289.3" y="19">U7</text>
<text x="228.5" y="28.2">SMD0603B050TF</text>
<text x="264.2" y="28.2">C15</text>
<text x="274.8" y="28.2">C16</text>
<text x="325.1" y="30">R43</text>
<text x="336.6" y="28.2">C14</text>
<text x="263.9" y="35.3">10uF</text>
<text x="274.5" y="35.3">0.1uF</text>
<text x="325.1" y="35.3">47K</text>
<text x="336.2" y="35.3">10uF</text>
<text x="148.2" y="40.1">TP3</text>
<text x="291.4" y="40.5">RT9080N-08GJ5</text>
<text x="61.2" y="43.9">R11</text>
<text x="75.2" y="43.9">22R</text>
<text x="300.4" y="45.8">R49</text>
<text x="316.3" y="45.8">15K</text>
<text x="61.1" y="51">R12</text>
<text x="75.2" y="51">22R</text>
<text x="289.3" y="57.8">U5</text>
<text x="348.9" y="58.3">D5</text>
<text x="26.8" y="69.1">USB_micro B</text>
<text x="264.2" y="67">C18</text>
<text x="274.8" y="67">C19</text>
<text x="325.1" y="68.8">R50</text>
<text x="336.6" y="67">C17</text>
<text x="345.2" y="68.8">DFLS130L-7</text>
<text x="263.9" y="74.1">10uF</text>
<text x="274.5" y="74.1">0.1uF</text>
<text x="325.1" y="74.1">51K</text>
<text x="336.2" y="74.1">10uF</text>
<text x="369" y="77.3">SMF3.3A</text>
<text x="369" y="74.1">D4</text>
<text x="291.4" y="79.7">RT9080N-08GJ5</text>
<text x="300.4" y="86.4">R51</text>
<text x="316.3" y="86.4">15K</text>
<text x="220.9" y="112.6">J9</text>
<text x="33.2" y="121.7">C8</text>
<text x="43.8" y="121.7">C9</text>
<text x="54.3" y="121.7">C10</text>
<text x="66.7" y="121.7">C11</text>
<text x="77.3" y="121.7">C12</text>
<text x="32.8" y="128.7">4.7uF</text>
<text x="43.4" y="128.7">0.1uF</text>
<text x="54" y="128.7">0.1uF</text>
<text x="66.3" y="128.7">0.1uF</text>
<text x="76.9" y="128.7">0.1uF</text>
<text x="349.8" y="139.3">R45</text>
<text x="365.7" y="139.3">33R</text>
<text x="196.5" y="147.4">U6</text>
<text x="349.8" y="144.6">R46</text>
<text x="349.8" y="149.9">R47</text>
<text x="365.7" y="144.6">33R</text>
<text x="365.7" y="149.9">33R</text>
<text x="349.8" y="155.2">R48</text>
<text x="365.7" y="155.2">33R</text>
<text x="58.4" y="156.7">P1</text>
<text x="349.8" y="160.5">R52</text>
<text x="365.7" y="160.5">33R</text>
<text x="133.8" y="167.6">Y3</text>
<text x="349.8" y="165.8">R41</text>
<text x="365.7" y="165.8">33R</text>
<text x="349.8" y="171.1">R44</text>
<text x="365.7" y="171.1">33R</text>
<text x="154.9" y="178.1">C20</text>
<text x="115.8" y="183.2">C21</text>
<text x="154.5" y="185.2">22pF(NC)</text>
<text x="226.8" y="181.3">AT32F403CGT6</text>
<text x="108.9" y="186.8">22pF(NC)</text>
<text x="129.7" y="186.8">8MHz(NC)</text>
<text x="65" y="199.6">LD1</text>
<text x="74.9" y="199.6">RED</text>
<text x="354.2" y="201.1">D3</text>
<text x="172.5" y="209.9">C22</text>
<text x="39.8" y="211.5">RP1</text>
<text x="65" y="212">LD2</text>
<text x="74.8" y="212">GREEN</text>
<text x="350.5" y="211.7">DFLS130L-7</text>
<text x="172.2" y="216.9">0.1uF</text>
<text x="65" y="224.3">LD3</text>
<text x="74.6" y="224.3">BLUE</text>
<text x="38.9" y="236.2">1K</text>
<text x="65" y="236.7">LD4</text>
<text x="74.3" y="236.7">YELLOW</text>
<text x="353.7" y="247.3">CN7</text>
</g>
<g font-size="2.5" fill="#800000">
<text x="133.2" y="63.1">GND</text>
<text x="46.1" y="75.5">GND</text>
<text x="29.2" y="112.9">VCC</text>
<text x="29.1" y="140.8">GND</text>
</g>
<g font-size="2.1" fill="#00f">
<text x="62.8" y="202.4">+</text>
<text x="62.8" y="214.8">+</text>
<text x="62.8" y="227.1">+</text>
<text x="62.8" y="239.5">+</text>
</g>
<g font-size="1.8" fill="#00f">
<text x="34.6" y="27.8">Chassis</text>
<text x="34.6" y="31.3">Chassis</text>
<text x="35.2" y="38">GND</text>
<text x="37.4" y="41.6">ID</text>
<text x="36.9" y="45.1">D+</text>
<text x="34.4" y="52.1">VBUS</text>
<text x="37.3" y="48.6">D-</text>
<text x="34.6" y="59.2">Chassis</text>
<text x="34.6" y="62.7">Chassis</text>
</g>
</svg>
